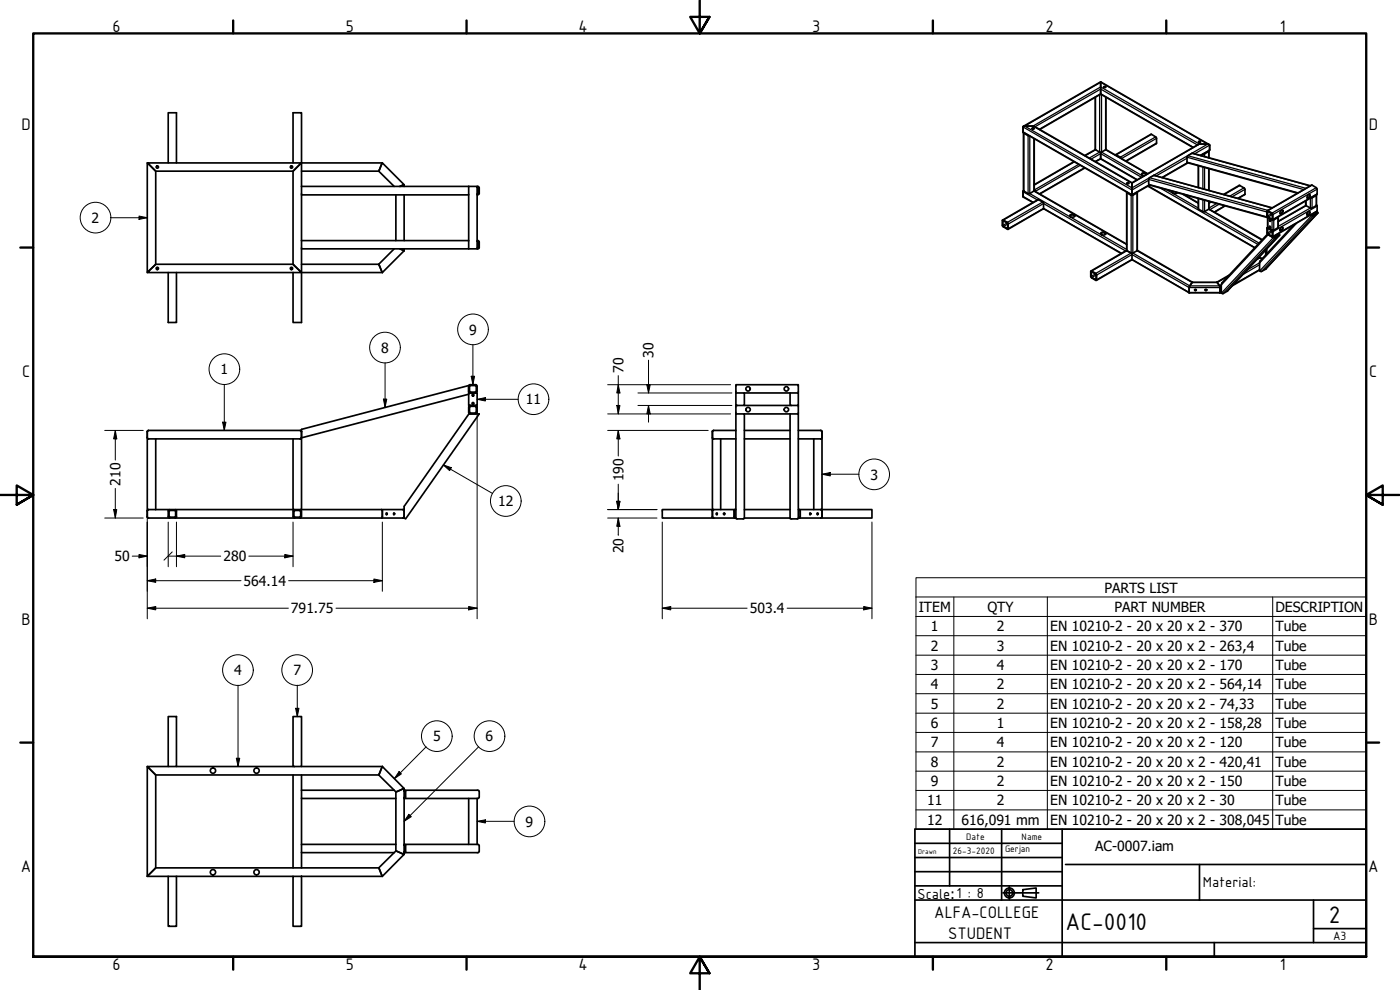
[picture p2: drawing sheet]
<svg xmlns="http://www.w3.org/2000/svg" width="420mm" height="297mm" viewBox="0 0 420 297" stroke-linecap="round" stroke-linejoin="round" font-family="sans-serif">
<!-- layer: Visible (ANSI) -->
<g fill="none" stroke="#000" stroke-width=".51">
<path d="M307.1 39.9v17.3l1.6 1 1.7-.9v-15.7M307.2 39.8l1.4 1h.3M309.8 38.6h.5M310.2 38.6v.1M328.7 29.2v15.6l1.4 .9 1.8-.9v-15.6M330.1 28.4h.4M330.3 24.6v3.6M330.3 28.2l-18.3 10.6M330.3 24.6l-23.2 13.3M330.3 28.2l27.7 16M330.3 24.6l32.5 18.8M331.2 26h.6a.29 .29 0 0 1-.3 .3 .29 .29 0 0 1-.3-.3z"/>
<path d="M331.3 26.2h.5M44.2 48.9l2.5 2.5v27.9l-2.5 2.5zM44.2 48.9h46.3l-2.6 2.5h-41.2zM50.5 48.9v-15.1h2.5v15.1M87.9 48.9v-15.1h2.6v15.1h24.2l-1 2.5h-23.2M90.5 55.9v-7l-2.6 2.5v27.9l2.6 2.5h24.2M90.5 55.9v16.3M90.5 58.5h50.2M90.5 55.9h50.2M118.3 55.9l-4.6-4.5 1-2.5 6.6 6.5-1.3 .5 1.3-.5v.5M118.8 58.5v13.7M121.3 58.5v13.7"/>
<path d="M140.7 55.9v18.8M140.7 55.9h2.5v18.8h-2.5M143.2 56.2l.3 .2v1.6l-.3 .2M143.2 55.9l.4 .1 .2 .3v1.8l-.6 .4M307.1 57.3l-.1 1.7 3 1.8M310.4 57.3l27.7 16M322.3 48.5l-11.9 6.9M325.6 50.4l-13.6 7.8M328.7 44.9l-3.1 1.8M330.3 45.7v2M330.3 47.7l-1.5 .8M330.3 47.7l10.9 6.3"/>
<path d="M331.9 44.9l12.5 7.2M334.8 46.5l10.6-6.2 1.6 .9v1.9l-9.1 5.3M334.8 46.5l.1-.1 1.6 1.1M338.1 57.7l.1 17.5M338.1 57.6v.2l1.6 .9 1.6-.9v-.2M338.2 55h.6M338.2 54.9l.4-.1 .2 .2-.3 .2zM339.7 54.8v3.7M339.7 54.8l-29.3-16.9-3.1-.1-.3 .2 .1 1.7 32.6 18.8M341.3 57.7v17.5l-1.4 .8-.4-.1M342.6 52.4l.6-.3 .9 .2-.4-.4a.65 .65 0 0 0-.8-.1 .65 .65 0 0 0-.3 .8l.7 .2M344.4 55.8l32.2 18.5"/>
<path d="M345 55.5l-5.3 3M351.9 57.5a.75 .75 0 0 0 .6 .7 .75 .75 0 0 0 .8-.4M352.2 57.5l-.3 .3M355.3 58.3l4.3 2.6M356.5 48.9l-7.6 4.4M359.6 59.5v3.2l1.5 .8 1.7-.8v-2.3M359.6 49.8v6.4M359.7 42.5l.2-.2 .4 .2-.2 .2zM359.7 42.7h.5M362.8 45.2l.2-.2v-1.5l-.2-.1-2.9-.2-20.2 11.6M362.8 45.2l-1.4 1h-.3M362.8 45.2l-2.4 1.5"/>
<path d="M362.8 45.3v2.1M362.8 50.7v6.4M367.2 58.3l4.8-2.7 1.5 .9 .1 1.8-2 1.2M392.6 58.5l.2-.2a.55 .55 0 0 1 .4 .6 .55 .55 0 0 1-.4 .5 .39 .39 0 0 1-.6 0 .39 .39 0 0 1 .2-.6zM392.9 58.3v.7l-.6 .4M393.3 55.7l-35.4-9.7-1.4 .7-.3 .4 .1 1.7 33.1 9.2M395.1 58.4l-.1 .3-1.6 .7M395.1 58.5v3.1l-1.4 .9h-.4l-1.4-.9v-1.4M90.5 72.2v24.6h-2.6v-15M90.5 74.7h50.2M90.5 72.2h50.2M90.5 79.3h23.2"/>
<path d="M113.7 79.3l1 2.5M118.3 74.7l-4.6 4.6M120 74.7l1.3 .5M121.3 74.7v.5M121.3 75.2l-6.6 6.6M143.2 72.4l.3 .3v1.5l-.3 .3M143.2 72.2h.4l.2 .4v1.7l-.6 .4M300.9 66l1.7 1-.1 1.8-1.6-.9zM300.9 66l10.6-6.1 1.6 .9 .1 1.9-10.7 6.1M301 66.3l1.4 .7v1.6l-1.3-.8zM313.2 62.6l23.3 13.5M321.1 64.8l.4-.3 .8 .1 .3 .2"/>
<path d="M321.1 64.5l.3-.1a.64 .64 0 0 1 .8-.2 .64 .64 0 0 1 .3 .8l-.3 .1a.78 .78 0 0 1-1.1-.5zM330.3 70.2l.7-.4 .6 .1 .3 .3M330.3 70l.3-.3a.64 .64 0 0 1 .8-.1 .64 .64 0 0 1 .3 .7l-.1 .1a.8 .8 0 0 1-1.3-.4zM338.2 75.2l-10.8 6.1M338.2 75.2l1.3 .7M339.5 75.9l.2 .4v1.7l-10.6 6.1M339.7 77.9l17.2 10M341.3 75.1l16.6 9.6M362.8 62.6l.2 .2M362.8 62.7l16 9.2M363.3 60.6l-.5 .3M367.7 61.8l-3.2 1.9"/>
<path d="M377.6 77.4v.1M378.8 77.6l-1-.2-.4 .2M380.2 74.7v1.5M380.2 64.8l.3 .5 1.3 .7M380.3 63.2l13.3-7.7 1.6 .9v1.9l-13.2 7.7M380.4 70.3l-13.8 14.6v3l.4 .2 1.4-.7M380.4 68.6l1.4 .8v1.5l-1.4-.9zM380.4 63.5l1.4 .8v1.4l-1.3-.7zM380.4 65.2l.1 3.1M380.4 68.2l-.1 .1M380.5 68.3l-.3 .1v1.6l1.8 1.1v-1.7l-.2-.3M380.5 68.3l1.3 .8"/>
<path d="M380.9 68l.4 .1v.3zM380.9 65.9l.4 .1v.4zM381.1 67.9l.2 .4M381.1 65.8l.2 .5M381.8 62.3l-35.4-9.7-1.4 .7-.3 .4 .2 1.8 35.4 9.8-.1-2 .2-.1 1.4 .7 .2 .4v1.6l-.2 .1M383.5 70.2l.2 .3-1.1 .7-.6-.2M383.6 70.2l.4 .4-1.5 .8-1.9-1M383.6 65l-.1 .3-1.3 .7h-.4M383.6 65.1v3.2l-1.3 .8h-.5M384 70.6l-15.6 16.7M384.2 68.5a.41 .41 0 0 1 .5-.4 .41 .41 0 0 1 .4 .5l-.1 .1a.53 .53 0 0 1-.3 .5 .53 .53 0 0 1-.6-.1zM384.3 63.4a.4 .4 0 0 1 .6-.4 .4 .4 0 0 1 .1 .7 .5 .5 0 0 1-.3 .5 .5 .5 0 0 1-.6-.2z"/>
<path d="M384.8 68.1l-.1 .7-.5 .4M384.8 63l-.1 .7-.5 .4M388.4 67.4l-10.3 10.9-.1 2.9 .6 .3 1.3-.7M391.9 61.6l-8.3 4.8M392.4 63.8a.41 .41 0 0 1 .4-.4 .41 .41 0 0 1 .4 .5l-.1 .1a.46 .46 0 0 1-.3 .6 .46 .46 0 0 1-.6-.4zM392.9 63.4v.7l-.6 .5M394.9 63.6l.3 .3-1.2 .7-.5-.2M395.1 61.5l.2 .3-.1 1.6-13.2 7.7M395.1 63.5l.4 .4-1.3 .8-.9-.2M395.5 63.9l-15.6 16.8M44.6 81.4l2.1-2.1h41.2l2.6 2.5h-46.3zM50.5 81.8v15h2.5v-15"/>
<path d="M327.3 81.4l.3-.1 1.5 1-.1 1.8-1.7-1.1zM327.5 81.6l1.4 .8v1.5l-1.3-.8zM358.5 86.9l.3 .2 .2-.2M361.6 86.9l.3 .2 .2-.2M365.2 84.7l.9 1.1v2.1h-9.2M365.2 84.7h-7.4l-.9 1.3v1.9M366.5 87.6l-.4 .3M368.4 87.3v.1M368.9 82.5l-3.7 2.2M378 81l-8.1 4.7M379.9 80.7v.1M140.7 116.1v2.2"/>
<path d="M140.7 117.5v-1.8l-50.2 13.1v.7M140.7 117.9h2.5v3.8h-2.2M140.7 118.3v3.4h.3M140.7 118.3l-50.2 13.1v-1.9M140.7 117.6l.4 .3h1.7l.3-.3M140.7 115.8l.3-.4h1.8l.3 .4M140.9 115.9v1.5M141 117.4l.2 .3M141.2 115.7h1.5M141.2 117.7h1.5M141.2 115.7l-.2 .2M142.7 115.7l.2 .2"/>
<path d="M142.9 117.4l-.2 .3M142.9 115.9v1.5M143.2 115.8v1.7M220.9 117.9v-2.5h18.7v2.5M220.9 117.9h2.5v3.8h-2.5zM223.4 117.9h13.7M237.1 117.9h2.5v3.8h-2.5zM46.7 131.7h-2.5v21.2h2.5M46.7 131.7v21.2M46.7 131.7h41.2M87.9 131.7h2.6v21.2h-2.6zM90.5 131.3l-.4 .4"/>
<path d="M90.5 129.5l-.4-.4h-45.5l-.4 .4v1.9l.4 .3M140.7 122v1.8M140.7 123.8l.4 .3M140.9 122.2v1.5M141 123.7l.2 .2M141 121.7h1.8M141.1 121.7l-.4 .4M141.2 121.9h1.5M141.2 123.9h1.5M141.2 122l-.2 .2M141.2 124.2h2.6l-22.1 31.5-.4-.3v-3.5l19.4-27.7h2.1M142.7 122l.2 .2"/>
<path d="M142.8 121.7l.3 .4M142.9 123.7l-.2 .2M142.9 122.2v1.5M143.1 123.8l-.3 .3M143.2 122v1.8M216.3 131.7h-2.5v21.2h.4M216.3 131.7h4.6M216.3 131.7v21.2M220.9 129.1l-6.9 .1-.2 .1v2.2l.4 .2M220.9 124.2h2.5v31.3l-.2 .2h-2.2l-.1-.2zM220.9 121.7v2.5M223.4 131.7h13.7"/>
<path d="M223.4 129.1h13.7M223.4 124.2h13.7M223.4 121.7h13.7M237.1 124.2h2.5l-.1 31.5-2.4-.1zM239.6 129.1l6.9 .1 .2 .3v1.9l-.4 .3M239.6 131.7h4.6M239.6 121.7v2.5M244.2 131.7h2.5v21.2h-.4M244.2 131.7v21.2M44.6 152.9l-.4 .3v1.9l.3 .3h76.4l.4-.3M46.7 152.9h41.2M50.5 155l.3 .4"/>
<path d="M50.7 154.9l.3 .2M50.8 153l-.3 .3v1.8M50.9 153.1h1.6M50.9 155.2h1.6M51 153.2l-.3 .2v1.5M52.5 153.2l.2 .2v1.5M52.6 153l.4 .3v1.8M52.7 154.9l-.2 .2M53 155l-.4 .4M87.9 153.3v1.8M88 155l.4 .4M88.3 154.9l.2 .2"/>
<path d="M88.4 153l-.4 .3M88.5 153.1h1.5M88.5 155.2h1.5M88.5 153.2l-.2 .2-.1 1.5M89.9 153.2l.3 .2M90.1 153l.3 .3M90.2 154.9l-.3 .2M90.2 153.4v1.5M90.4 155l-.3 .4M90.5 152.9h30.4l.4 .4M90.5 153.3v1.8M114.6 152.9l.1 .2v2.1l-.1 .2"/>
<path d="M116 154v.4M118.2 154v.4M213.8 153.3v-.4h-15v2.5h15v-.3M213.8 155.1l.4 .3h6.7M213.8 153.3v1.8M214.2 152.9l-.4 .4M214.2 152.9h6.7M215.2 154v.4M217.4 154v.4M220.5 152.9l-.2 .2v2.1l.2 .2M223.4 155.4h13.7M223.4 152.9h13.7"/>
<path d="M239.6 152.9h6.7M240 152.9l.2 .2v2.1l-.2 .2M243.1 154v.4M245.3 154v.4M246.3 152.9l.4 .4M246.7 153.3v-.4h15v2.5h-15v-.3M246.7 155.1l-.4 .3h-6.7M246.7 153.3v1.8M50.5 215h2.5v15h-2.5zM87.9 215h2.6v15h-2.6zM44.2 230l2.5 2.5v27.9l-2.5 2.5zM50.5 230h-6.3l2.5 2.5h67l1-2.5"/>
<path d="M53 230h34.9M87.9 232.5v27.9M90.5 232.5v27.9M90.5 237.1h27.8M90.5 239.6h28.3M90.5 230h24.2M114.7 230l6.6 6.6-2.5 1-5.1-5.1zM118.8 237.6l2.5-1v19.7l-2.5-1zM121.3 237.1h22.2l.3 .4v1.7l-.3 .4h-22.2M121.3 237.3l.2 .3v1.5l-.2 .2M121.4 237.1l.3 .4v1.7l-.3 .4M140.7 239.6v13.8"/>
<path d="M143.2 239.6v13.8M90.5 253.4h28.3M90.5 255.8h27.8M121.3 253.4h22.2l.3 .3v1.7l-.3 .4h-22.2M121.3 253.6l.2 .3v1.4l-.2 .3M121.4 253.4l.3 .3v1.7l-.3 .4M50.5 262.9h2.5v15h-2.5zM50.5 262.9h-6.3l2.5-2.5h67l1 2.5h-24.2M53 262.9h34.9M87.9 262.9h2.6v15h-2.6zM113.7 260.4l5.1-5.1 2.5 1-6.6 6.6z"/>
<circle cx="310.1" cy="38.5" r=".27"/>
<circle cx="47.2" cy="50.1" r=".35"/>
<circle cx="87.5" cy="50.1" r=".35"/>
<circle cx="47.2" cy="80.5" r=".35"/>
<circle cx="87.5" cy="80.5" r=".35"/>
<circle cx="358.8" cy="87" r=".22"/>
<circle cx="361.9" cy="87" r=".22"/>
<circle cx="142" cy="118.6" r=".29"/>
<circle cx="224.5" cy="116.7" r=".67"/>
<circle cx="236" cy="116.7" r=".67"/>
<circle cx="142" cy="121" r=".29"/>
<circle cx="224.5" cy="122.9" r=".67"/>
<circle cx="236" cy="122.9" r=".67"/>
<circle cx="116" cy="154.2" r=".22"/>
<circle cx="118.2" cy="154.2" r=".22"/>
<circle cx="215" cy="154.2" r=".22"/>
<circle cx="217.3" cy="154.2" r=".22"/>
<circle cx="243.1" cy="154.2" r=".22"/>
<circle cx="245.3" cy="154.2" r=".22"/>
<circle cx="63.9" cy="231.2" r=".79"/>
<circle cx="77" cy="231.2" r=".79"/>
<circle cx="63.9" cy="261.7" r=".79"/>
<circle cx="77" cy="261.7" r=".79"/>
</g>
<g fill="#000">
<circle cx="143.2" cy="56.2" r=".25"/>
<circle cx="143.2" cy="58.2" r=".25"/>
<circle cx="310.4" cy="57.3" r=".25"/>
<circle cx="143.2" cy="72.4" r=".25"/>
<circle cx="143.2" cy="74.5" r=".25"/>
<circle cx="121.3" cy="239.3" r=".25"/>
<circle cx="121.3" cy="237.3" r=".25"/>
<circle cx="121.3" cy="255.6" r=".25"/>
<circle cx="121.3" cy="253.6" r=".25"/>
</g>
<!-- layer: Visible Narrow (ANSI) -->
<g fill="none" stroke="#000" stroke-width=".38">
<path d="M307 39.5l32.7 18.9 5.1-2.9M307 38.1l32.7 18.9 5-2.9M307.3 40v17.3M307.5 37.8l22.8-13.1 32.2 18.5-22.8 13.2zM310 37.8l20.3-11.7 29.7 17.1-20.3 11.8zM310.6 38l19.7-11.3 29 16.8M311.9 38.8l18.4-10.7 27.8 16.1M328.8 29.1v15.8l-3.1 1.8M330 28.4v17.2l-3.1 1.8M330.6 28.4v17.2l12.5 7.3M331.8 29.1v15.8l12.6 7.3M307 57.5l4.3 2.5"/>
<path d="M307 58.9l3.1 1.8M308.5 40.7v17.4M309.1 40.8v17.3l29 16.8M310.3 41.6v15.7l27.8 16.1M311.7 59.9l-10.6 6.1M322.5 48.6l-12.1 6.9M323.7 49.3l-13.3 7.7M324.2 49.6l-13.6 7.9M325.4 50.3l-13.5 7.9M327.5 47.7l2.8-1.6 12.3 7.1M328.7 48.4l1.6-.9 11 6.4M338.2 57.8v17.4l-10.6 6.1"/>
<path d="M339.5 58.6v17.3l-10.6 6.1M340 58.6v17.3l17.1 9.9h8.9l.5-.3M341.2 57.8v17.4l16.6 9.6h7.5l3.4-2M343.7 52.1l.3 .2M344.6 55.7l32 18.6M344.7 53.8l35.5 9.8M344.7 55.3l35.5 9.8M345 53.3l35.4 9.8M345.6 40.3l-10.6 6.2M346.3 52.6l35.4 9.8M346.8 41.1l-10.6 6.1M347.1 42.9l-9.3 5.4"/>
<path d="M347.1 41.5l-10.5 6M348.1 56.4l29.4 16.9M350.1 56.9l9.5 5.5M354.9 58.3l4.7 2.7M356.2 47.5l-9.2 5.3M356.2 47.2l35.1 9.7M356.2 48.6l33.4 9.2M356.3 48.8l-7.6 4.5M356.5 46.7l35.4 9.8M357.7 46l35.5 9.8M359.7 49.8v6.5M359.7 59.6v3.2"/>
<path d="M361 46.3v.5M361 50.2v6.4M361 59.9v3.6M361.5 46.2v.8M361.5 50.3v6.5M362.7 45.5v1.8M362.7 50.6v6.5M363 45l-2.8 1.6M363 43.5l-4.5 2.7M372.1 55.7l-4.8 2.7M373.3 56.4l-4.2 2.5M373.6 58.3l-2.2 1.2"/>
<path d="M373.6 56.8l-3.8 2.2M393.3 59.5v2.9l-9.7 5.5M393.8 55.5l-13.3 7.7M393.8 59.4v3M395 56.3l-13.2 7.6M395 58.7v3M395.3 58.2l-13.3 7.6M395.3 56.8l-13.3 7.6M301.2 66.3l-.2 .1M302.3 66.9l-1.3 .7M302.5 68.4l-.2 .1M302.5 67.2l-1.3 .7"/>
<path d="M302.6 68.6l10.6-6.1 23.4 13.5M302.6 67.2l10.6-6.1 24.6 14.2M312.9 60.6l-10.6 6.1M322.2 64.6l.3 .1M331.5 69.9l.3 .2M361.5 60.1v3.4l16.4 9.4M362.7 60.4v2.4l16 9.3M363.5 60.6l-.7 .4M365.1 61.1l-2.3 1.3M365.9 61.3l-2.8 1.6M367.5 61.8l-3.1 1.8M378 76.9v.5l-.8 .5"/>
<path d="M378 78.9l-3.7 2.1M378 79.4l-4.9 2.9M379.8 75.1v1.5M380.5 65.3v3M380.6 68.6l-.2 .1M380.6 70.4l-14.1 15.1M380.6 63.5l-.2 .1M381.2 67.9l-.1 .1M381.6 69.2l-1.2 .7M381.6 64.1l-1.2 .7M381.8 66v3.1M381.8 69.5l-1.2 .7"/>
<path d="M381.8 70.7l-.2 .2M381.8 65.6l-.2 .1M381.8 64.4l-1.2 .7M382.1 71.3l-15.5 16.6M382.3 66v3.1M382.7 71.4l-15.6 16.7M383.5 65.3v3M383.6 70.3l-.5 .6M383.9 70.6l-15.5 16.8M389.2 66.9l-11.2 12M392 60.2v1.5l-8.4 4.8M393.6 64.7l-15.5 16.6"/>
<path d="M394.2 64.7l-15.6 16.8M395.1 63.7l-.5 .5M395.3 63.3l-13.3 7.6M395.3 61.8l-13.3 7.7M395.4 64l-15.5 16.8M327.7 81.6l-.2 .1M328.7 82.2l-1.2 .7M328.9 82.5l-1.2 .7M328.9 83.7l-.2 .2M329.1 83.9l10.6-6.1 17.2 9.9h9.2l.4-.2M329.1 82.5l10.6-6.1 17.2 9.9h9.2l.4-.2M378 80.9l-7.9 4.5"/>
</g>
<!-- layer: Symbol (ANSI) -->
<g fill="none" stroke="#000" stroke-width=".3">
<path d="M33.2 65.3h11M41.7 64.8l2.5 .5-2.5 .5zM67.3 115.4v13.7M115.1 119.7h1l-.5 2.5zM115.6 108.9v13.3M141.4 112.9h1l-.5 2.5zM141.9 103.4v12M143.2 119.8l2.5-.5v1zM143.2 119.8h12.3M66.8 126.7h1l-.5 2.4zM133 139.5l2.4 .8-.5 .9zM133 139.5l14.8 8.6"/>
<path d="M246.7 142.3l2.5-.5v1zM246.7 142.3h11.1M274.9 179.1v-5.8h135.1v5.8M274.9 179.1h135.1v5.9M274.9 179.1v69.7h135.1v-63.8M286.3 179.1v69.7M314.3 179.1v69.7M382 179.1v69.7M274.9 185h135.1M274.9 190.7h135.1M274.9 196.6h135.1M71.4 205.6v24.4"/>
<path d="M88.7 212.5h1l-.5 2.5zM89.2 205.6v9.4M274.9 202.4h135.1M274.9 208.1h135.1M274.9 214h135.1M274.9 219.8h135.1M70.9 227.5h1l-.5 2.5zM119.8 231.5l.7 .7-2.1 1.4zM127.9 224.1l-9.5 9.5M143.6 224.1l-22.3 22.3M274.9 225.6h135.1M274.9 231.4h135.1"/>
<path d="M274.9 237.2h135.1M122.7 244.3l.7 .7-2.1 1.4zM143.2 246.4l2.5-.4v.9zM143.2 246.4h11.1M274.9 243h135.1"/>
<circle cx="28.7" cy="65.3" r="4.6"/>
<circle cx="142" cy="98.8" r="4.6"/>
<circle cx="67.3" cy="110.8" r="4.6"/>
<circle cx="115.5" cy="104.3" r="4.6"/>
<circle cx="160.1" cy="119.8" r="4.6"/>
<circle cx="151.8" cy="150.3" r="4.6"/>
<circle cx="262.3" cy="142.3" r="4.6"/>
<circle cx="71.4" cy="201.1" r="4.6"/>
<circle cx="89.2" cy="201.1" r="4.6"/>
<circle cx="131.1" cy="220.9" r="4.6"/>
<circle cx="146.9" cy="220.9" r="4.6"/>
<circle cx="158.9" cy="246.5" r="4.6"/>
</g>
<!-- layer: Border (ISO) -->
<g fill="none" stroke="#000" stroke-width=".7">
<path d="M70 6.1v3.9M140 6.1v3.9M210 0v10l-2.9-4.9h5.8l-2.9 4.9 2.9-4.9M280 6.1v3.9M350 6.1v3.9M6.1 74.3h3.9M410 74.3h3.9M0 148.5h10l-5-2.8v5.7l5-2.9-5 2.9M420 148.5h-10l5-2.8v5.7l-5-2.9 5 2.9M6.1 222.8h3.9M410 222.8h3.9M10 287.1v-277.1h400v277.1h-400h400"/>
<path d="M70 287.1v3.8M140 287.1v3.8M212.9 292l-2.9-4.9 2.9 4.9h-5.8l2.9-4.9v9.9M280 287.1v3.8M350 287.1v3.8"/>
</g>
<!-- layer: Title (ANSI) -->
<path d="M319.8 259.4h90.2M360 259.4v10.7" fill="none" stroke="#000" stroke-width=".51"/>
<!-- layer: Title (ISO) -->
<g fill="none" stroke="#000" stroke-width=".51">
<path d="M274.6 248.8h135.4v38.3h-135.4zM274.6 253h44.2M274.6 257.3h44.2M285 248.8v17M300.6 248.8v21.3M318.8 248.8v38.3M274.6 261.5h44.2M274.6 265.8h44.2M274.6 270.1h135.4M301 267.9h10.7M302.9 266v3.9M307 266.9l4-.5v3l-4-.5z"/>
<path d="M394.2 278.6h15.8M394.2 270.1v12.7M274.6 282.8h135.4M364.4 282.8v4.3"/>
<circle cx="302.9" cy="267.9" r="1.49"/>
<circle cx="302.9" cy="267.9" r=".98"/>
</g>
<!-- layer: Symbol (ANSI) -->
<g fill="#000">
<path d="M41.7 64.8l2.5 .5-2.5 .5z" fill-rule="evenodd"/>
<path d="M115.1 119.7h1l-.5 2.5z" fill-rule="evenodd"/>
<path d="M141.4 112.9h1l-.5 2.5z" fill-rule="evenodd"/>
<path d="M143.2 119.8l2.5-.5v1z" fill-rule="evenodd"/>
<path d="M66.8 126.7h1l-.5 2.4z" fill-rule="evenodd"/>
<path d="M133 139.5l2.4 .8-.5 .9z" fill-rule="evenodd"/>
<path d="M246.7 142.3l2.5-.5v1z" fill-rule="evenodd"/>
<path d="M88.7 212.5h1l-.5 2.5z" fill-rule="evenodd"/>
<path d="M70.9 227.5h1l-.5 2.5z" fill-rule="evenodd"/>
<path d="M119.8 231.5l.7 .7-2.1 1.4z" fill-rule="evenodd"/>
<path d="M122.7 244.3l.7 .7-2.1 1.4z" fill-rule="evenodd"/>
<path d="M143.2 246.4l2.5-.4v.9z" fill-rule="evenodd"/>
</g>
<!-- layer: Dimension (ANSI) -->
<g fill="none" stroke="#000" stroke-width=".3">
<path d="M182.4 115.4h36.9M185.5 115.4l.6 2.5h-1zM185.5 112.7v11.5M191.5 117.9h28.1M194.1 115.4h1l-.5 2.5zM194.6 108.1v9.8M31.4 129.1h11.6M34.6 129.1l.5 2.6h-1zM34.6 129.1v8.9M143.2 123.2v62.5M182.4 129.1h30.1M182.4 124.2h36.9"/>
<path d="M185.1 121.7h1l-.6 2.5zM185.5 129.1l.6 2.6h-1zM185.5 129.1v7.7M191.5 121.7h28.1M194.6 121.7l.5 2.5h-1zM194.6 121.7v5M31.4 155.4h11.6M34.1 152.9h1l-.5 2.5zM34.6 146.5v8.9M44.2 154.5v31.2M50.5 156.6v13.4M53 156.6v13.4"/>
<path d="M87.9 156.6v13.4M114.7 156.6v20.8M182.4 155.4h14.8M182.4 152.9h14.8M185.1 150.4h1l-.6 2.5zM185.5 155.4l.6 2.5h-1zM185.5 145.3v7.6M185.5 155.4v5.2M198.8 156.6v29.1M261.7 156.6v29.1M39.7 166.9h4.5M41.7 166.4l2.5 .5-2.5 .5z"/>
<path d="M44.2 174.2l2.5-.5v1zM44.2 174.2h28.1M50.5 166.9h15.7M51.7 165.6l-2.5 2.5M53 166.9l2.4-.5v1zM74.7 166.9h13.2M85.5 166.4l2.4 .5-2.4 .5zM86.6 174.2h28.1M112.2 173.7l2.5 .5-2.5 .5zM44.2 182.5l2.5-.5v1zM44.2 182.5h42.4M100.8 182.5h42.4"/>
<path d="M140.7 182l2.5 .5-2.5 .5zM198.8 182.5l2.5-.5v1zM198.8 182.5h25.4M236.2 182.5h25.5M259.2 182l2.5 .5-2.5 .5z"/>
</g>
<g fill="#000">
<path d="M185.5 115.4l.6 2.5h-1z" fill-rule="evenodd"/>
<path d="M194.1 115.4h1l-.5 2.5z" fill-rule="evenodd"/>
<path d="M34.6 129.1l.5 2.6h-1z" fill-rule="evenodd"/>
<path d="M185.1 121.7h1l-.6 2.5z" fill-rule="evenodd"/>
<path d="M185.5 129.1l.6 2.6h-1z" fill-rule="evenodd"/>
<path d="M194.6 121.7l.5 2.5h-1z" fill-rule="evenodd"/>
<path d="M34.1 152.9h1l-.5 2.5z" fill-rule="evenodd"/>
<path d="M185.1 150.4h1l-.6 2.5z" fill-rule="evenodd"/>
<path d="M185.1 150.4h1l-.6 2.5z" fill-rule="evenodd"/>
<path d="M185.5 155.4l.6 2.5h-1z" fill-rule="evenodd"/>
<path d="M41.7 166.4l2.5 .5-2.5 .5z" fill-rule="evenodd"/>
<path d="M44.2 174.2l2.5-.5v1z" fill-rule="evenodd"/>
<path d="M53 166.9l2.4-.5v1z" fill-rule="evenodd"/>
<path d="M85.5 166.4l2.4 .5-2.4 .5z" fill-rule="evenodd"/>
<path d="M112.2 173.7l2.5 .5-2.5 .5z" fill-rule="evenodd"/>
<path d="M44.2 182.5l2.5-.5v1z" fill-rule="evenodd"/>
<path d="M140.7 182l2.5 .5-2.5 .5z" fill-rule="evenodd"/>
<path d="M198.8 182.5l2.5-.5v1z" fill-rule="evenodd"/>
<path d="M259.2 182l2.5 .5-2.5 .5z" fill-rule="evenodd"/>
</g>
<g font-size="7.7">
<text x="319.8" y="278.9">AC-0010</text>
<text x="398.8" y="276.8">2</text>
</g>
<g font-size="5.4">
<text x="33.8" y="9.6">6</text>
<text x="103.8" y="9.6">5</text>
<text x="173.6" y="9.6">4</text>
<text x="243.8" y="9.6">3</text>
<text x="313.8" y="9.6">2</text>
<text x="384.1" y="9.6">1</text>
<text x="6.5" y="38.9">D</text>
<text x="410.8" y="38.9">D</text>
<text x="6.6" y="113.1">C</text>
<text x="410.9" y="113.1">C</text>
<text x="6.5" y="187.4">B</text>
<text x="410.8" y="187.4">B</text>
<text x="6.3" y="261.7">A</text>
<text x="410.6" y="261.7">A</text>
<text x="280.4" y="275.5">ALFA-COLLEGE</text>
<text x="284.5" y="281.7">STUDENT</text>
<text x="33.8" y="290.9">6</text>
<text x="103.8" y="290.9">5</text>
<text x="173.6" y="290.9">4</text>
<text x="243.8" y="290.9">3</text>
<text x="313.8" y="290.9">2</text>
<text x="384.1" y="290.9">1</text>
</g>
<g font-size="4.7">
<text x="275.4" y="269.6">Scale</text>
<text x="361" y="266.1">Material:</text>
</g>
<g font-size="4.2">
<text x="27.5" y="66.9">2</text>
<text x="140.8" y="100.4">9</text>
<text x="114.4" y="105.8">8</text>
<text x="196.2" y="107.3" transform="rotate(-90 196.2 107.3)">30</text>
<text x="66.2" y="112.3">1</text>
<text x="187.1" y="111.9" transform="rotate(-90 187.1 111.9)">70</text>
<text x="157.8" y="121.3">11</text>
<text x="261.2" y="143.9">3</text>
<text x="36.1" y="145.7" transform="rotate(-90 36.1 145.7)">210</text>
<text x="187.1" y="144.4" transform="rotate(-90 187.1 144.4)">190</text>
<text x="149.5" y="151.9">12</text>
<text x="187.1" y="166" transform="rotate(-90 187.1 166)">20</text>
<text x="34.4" y="168.4">50</text>
<text x="67.1" y="168.4">280</text>
<text x="73.1" y="175.8">564.14</text>
<text x="331.5" y="177.8">PARTS LIST</text>
<text x="87.3" y="184">791.75</text>
<text x="225" y="184">503.4</text>
<text x="275.8" y="183.6">ITEM</text>
<text x="296.4" y="183.6">QTY</text>
<text x="334.5" y="183.6">PART NUMBER</text>
<text x="382.8" y="183.6">DESCRIPTION</text>
<text x="279.4" y="189.3">1</text>
<text x="299.1" y="189.4">2</text>
<text x="315.2" y="189.4">EN 10210-2 - 20 x 20 x 2 - 370</text>
<text x="382.8" y="189.4">Tube</text>
<text x="279.4" y="195.2">2</text>
<text x="299.1" y="195.2">3</text>
<text x="315.2" y="195.2">EN 10210-2 - 20 x 20 x 2 - 263,4</text>
<text x="382.8" y="195.2">Tube</text>
<text x="70.3" y="202.6">4</text>
<text x="88.1" y="202.6">7</text>
<text x="279.4" y="201">3</text>
<text x="299.1" y="201">4</text>
<text x="315.2" y="201">EN 10210-2 - 20 x 20 x 2 - 170</text>
<text x="382.8" y="201">Tube</text>
<text x="279.4" y="206.8">4</text>
<text x="299.1" y="206.8">2</text>
<text x="315.2" y="206.8">EN 10210-2 - 20 x 20 x 2 - 564,14</text>
<text x="382.8" y="206.9">Tube</text>
<text x="279.4" y="212.6">5</text>
<text x="299.1" y="212.6">2</text>
<text x="315.2" y="212.6">EN 10210-2 - 20 x 20 x 2 - 74,33</text>
<text x="382.8" y="212.6">Tube</text>
<text x="279.4" y="218.4">6</text>
<text x="299.1" y="218.4">1</text>
<text x="315.2" y="218.4">EN 10210-2 - 20 x 20 x 2 - 158,28</text>
<text x="382.8" y="218.5">Tube</text>
<text x="130" y="222.4">5</text>
<text x="145.7" y="222.4">6</text>
<text x="279.4" y="224.2">7</text>
<text x="299.1" y="224.2">4</text>
<text x="315.2" y="224.2">EN 10210-2 - 20 x 20 x 2 - 120</text>
<text x="382.8" y="224.3">Tube</text>
<text x="279.4" y="230">8</text>
<text x="299.1" y="230">2</text>
<text x="315.2" y="230">EN 10210-2 - 20 x 20 x 2 - 420,41</text>
<text x="382.8" y="230">Tube</text>
<text x="279.4" y="235.8">9</text>
<text x="299.1" y="235.8">2</text>
<text x="315.2" y="235.8">EN 10210-2 - 20 x 20 x 2 - 150</text>
<text x="382.8" y="235.9">Tube</text>
<text x="278.3" y="241.6">11</text>
<text x="299.1" y="241.7">2</text>
<text x="315.2" y="241.7">EN 10210-2 - 20 x 20 x 2 - 30</text>
<text x="382.8" y="241.7">Tube</text>
<text x="157.7" y="248">9</text>
<text x="278.3" y="247.4">12</text>
<text x="288.6" y="247.4">616,091 mm</text>
<text x="315.2" y="247.4">EN 10210-2 - 20 x 20 x 2 - 308,045</text>
<text x="382.8" y="247.5">Tube</text>
<text x="328.7" y="255.4">AC-0007.iam</text>
<text x="285.2" y="269.6">:1 : 8</text>
</g>
<text font-size="3.9" x="400.1" y="282">A3</text>
<g font-size="3">
<text x="286" y="256.3">26-3-2020</text>
<text x="290" y="252">Date</text>
<text x="301.6" y="255.7">Gerjan</text>
<text x="306.6" y="252">Name</text>
</g>
<text font-size="2.3" x="275.6" y="256.3">Drawn</text>
</svg>
